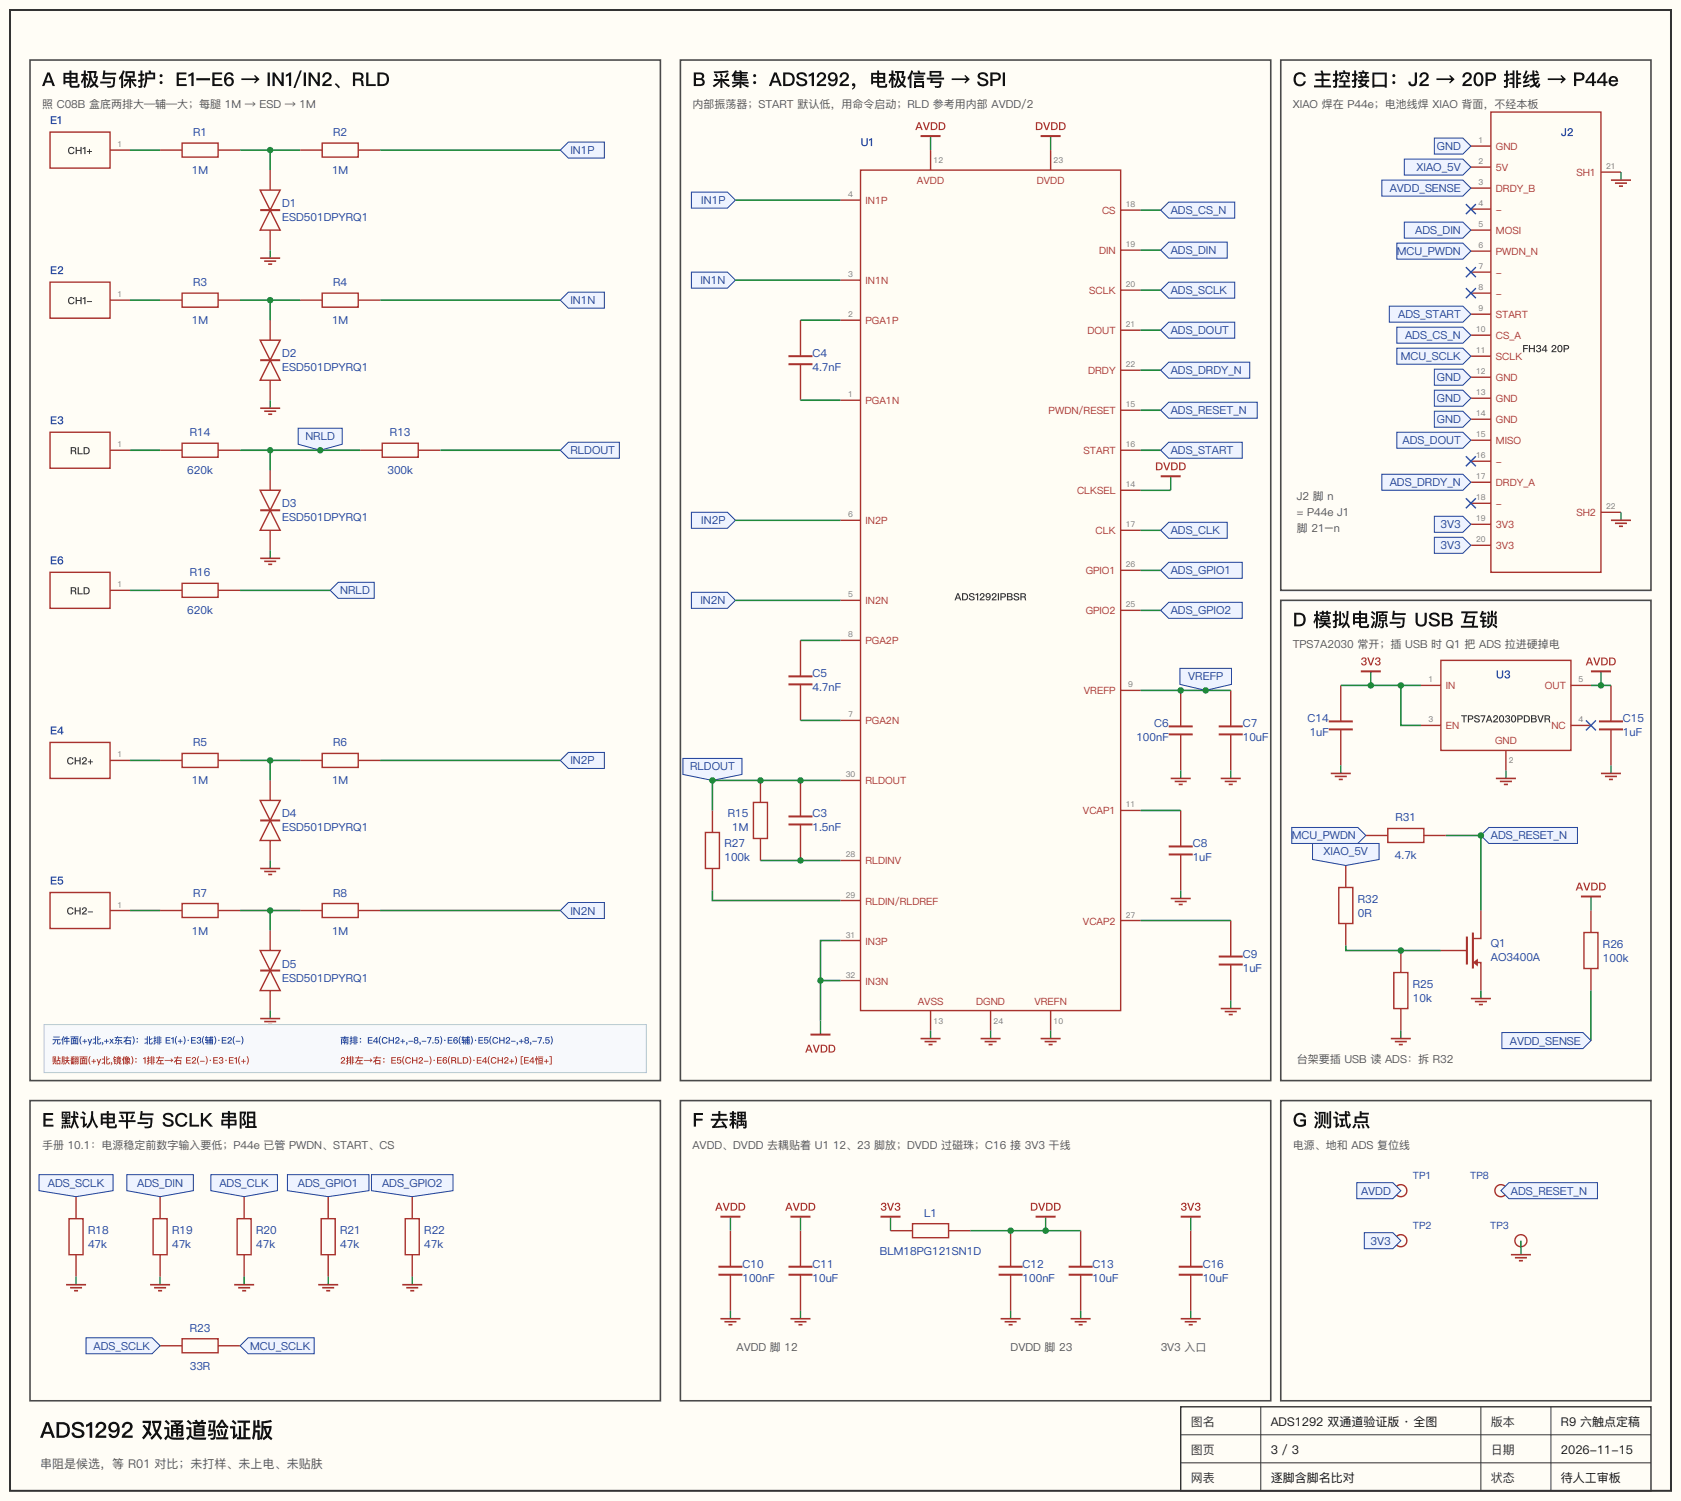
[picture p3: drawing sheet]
<svg xmlns="http://www.w3.org/2000/svg" width="444mm" height="397mm" viewBox="0 0 444 397" stroke-linecap="round" stroke-linejoin="round" font-family="sans-serif">
<path d="M0 0h444.5v396.9h-444.5z" fill="#fffdf6"/>
<path d="M2.6 2.6h439.3v391.6h-439.3z" fill="none" stroke="#333" stroke-width=".53"/>
<path d="M7.9 15.9h166.7v269.8h-166.7z" fill="none" stroke="#4a4a4a" stroke-width=".42"/>
<path d="M13.2 34.9h15.9v9.5h-15.9z" fill="#fffdf4"/>
<path d="M13.2 34.9h15.9v9.5h-15.9zM29.1 39.7h5.3M42.3 39.7h5.9M48.2 37.8h9.5v3.7h-9.5zM57.7 39.7h5.8M79.4 39.7h5.8M85.2 37.8h9.5v3.7h-9.5zM94.7 39.7h5.8M68.8 50.3h5.3l-2.7 5.3zM71.4 55.6l2.7 5.3h-5.3zM71.4 45v5.3M71.4 60.9v5.2" fill="none" stroke="#a8322d" stroke-width=".37"/>
<path d="M34.4 39.7h7.9M63.5 39.7h15.9M71.4 39.7v5.3M100.5 39.7h47.7" fill="none" stroke="#1f8a3a" stroke-width=".42"/>
<path d="M68.8 55.6h5.3" fill="none" stroke="#a8322d" stroke-width=".53"/>
<path d="M71.4 66.1v2.2" fill="none" stroke="#1f8a3a" stroke-width=".37"/>
<path d="M68.8 68.3h5.3M69.8 69.1h3.2M70.9 69.8h1.1" fill="none" stroke="#a8322d" stroke-width=".42"/>
<path d="M148.2 39.7l2.1-2.1h9.5v4.2h-9.5z" fill="#eef3ff"/>
<path d="M148.2 39.7l2.1-2.1h9.5v4.2h-9.5z" fill="none" stroke="#1d3f9a" stroke-width=".26"/>
<path d="M13.2 74.6h15.9v9.5h-15.9z" fill="#fffdf4"/>
<path d="M13.2 74.6h15.9v9.5h-15.9zM29.1 79.4h5.3M42.3 79.4h5.9M48.2 77.5h9.5v3.7h-9.5zM57.7 79.4h5.8M79.4 79.4h5.8M85.2 77.5h9.5v3.7h-9.5zM94.7 79.4h5.8M68.8 90h5.3l-2.7 5.2zM71.4 95.2l2.7 5.3h-5.3zM71.4 84.7v5.3M71.4 100.5v5.3" fill="none" stroke="#a8322d" stroke-width=".37"/>
<path d="M34.4 79.4h7.9M63.5 79.4h15.9M71.4 79.4v5.3M100.5 79.4h47.7" fill="none" stroke="#1f8a3a" stroke-width=".42"/>
<path d="M68.8 95.2h5.3" fill="none" stroke="#a8322d" stroke-width=".53"/>
<path d="M71.4 105.8v2.1" fill="none" stroke="#1f8a3a" stroke-width=".37"/>
<path d="M68.8 107.9h5.3M69.8 108.7h3.2M70.9 109.5h1.1" fill="none" stroke="#a8322d" stroke-width=".42"/>
<path d="M148.2 79.4l2.1-2.1h9.5v4.2h-9.5z" fill="#eef3ff"/>
<path d="M148.2 79.4l2.1-2.1h9.5v4.2h-9.5z" fill="none" stroke="#1d3f9a" stroke-width=".26"/>
<path d="M13.2 114.3h15.9v9.5h-15.9z" fill="#fffdf4"/>
<path d="M13.2 114.3h15.9v9.5h-15.9zM29.1 119.1h5.3M42.3 119.1h5.9M48.2 117.2h9.5v3.7h-9.5zM57.7 119.1h5.8M95.2 119.1h5.9M101.1 117.2h9.5v3.7h-9.5zM110.6 119.1h5.8M68.8 129.6h5.3l-2.7 5.3zM71.4 134.9l2.7 5.3h-5.3zM71.4 124.4v5.2M71.4 140.2v5.3" fill="none" stroke="#a8322d" stroke-width=".37"/>
<path d="M34.4 119.1h7.9M63.5 119.1h31.7M71.4 119.1v5.3" fill="none" stroke="#1f8a3a" stroke-width=".42"/>
<path d="M68.8 134.9h5.3" fill="none" stroke="#a8322d" stroke-width=".53"/>
<path d="M71.4 145.5v2.1" fill="none" stroke="#1f8a3a" stroke-width=".37"/>
<path d="M68.8 147.6h5.3M69.8 148.4h3.2M70.9 149.2h1.1" fill="none" stroke="#a8322d" stroke-width=".42"/>
<path d="M78.8 113.2h11.7v4.3l-5.8 1.6-5.9-1.6z" fill="#eef3ff"/>
<path d="M78.8 113.2h11.7v4.3l-5.8 1.6-5.9-1.6z" fill="none" stroke="#1d3f9a" stroke-width=".26"/>
<path d="M116.4 119.1h31.8" fill="none" stroke="#1f8a3a" stroke-width=".42"/>
<path d="M148.2 119.1l2.1-2.2h13.5v4.3h-13.5z" fill="#eef3ff"/>
<path d="M148.2 119.1l2.1-2.2h13.5v4.3h-13.5z" fill="none" stroke="#1d3f9a" stroke-width=".26"/>
<path d="M13.2 151.3h15.9v9.6h-15.9z" fill="#fffdf4"/>
<path d="M13.2 151.3h15.9v9.6h-15.9zM29.1 156.1h5.3M42.3 156.1h5.9M48.2 154.3h9.5v3.7h-9.5zM57.7 156.1h5.8" fill="none" stroke="#a8322d" stroke-width=".37"/>
<path d="M34.4 156.1h7.9M63.5 156.1h23.8" fill="none" stroke="#1f8a3a" stroke-width=".42"/>
<path d="M87.3 156.1l2.1-2.1h9.6v4.2h-9.6z" fill="#eef3ff"/>
<path d="M87.3 156.1l2.1-2.1h9.6v4.2h-9.6z" fill="none" stroke="#1d3f9a" stroke-width=".26"/>
<path d="M13.2 196.3h15.9v9.5h-15.9z" fill="#fffdf4"/>
<path d="M13.2 196.3h15.9v9.5h-15.9zM48.2 199.2h9.5v3.7h-9.5zM85.2 199.2h9.5v3.7h-9.5zM29.1 201.1h5.3M42.3 201.1h5.9M57.7 201.1h5.8M68.8 211.7h5.3l-2.7 5.3zM71.4 217l2.7 5.2h-5.3zM71.4 206.4v5.3M79.4 201.1h5.8M94.7 201.1h5.8M71.4 222.2v5.3" fill="none" stroke="#a8322d" stroke-width=".37"/>
<path d="M34.4 201.1h7.9M63.5 201.1h15.9M71.4 201.1v5.3M100.5 201.1h47.7" fill="none" stroke="#1f8a3a" stroke-width=".42"/>
<path d="M68.8 217h5.3" fill="none" stroke="#a8322d" stroke-width=".53"/>
<path d="M71.4 227.5v2.2" fill="none" stroke="#1f8a3a" stroke-width=".37"/>
<path d="M68.8 229.7h5.3M69.8 230.5h3.2M70.9 231.2h1.1" fill="none" stroke="#a8322d" stroke-width=".42"/>
<path d="M148.2 201.1l2.1-2.1h9.5v4.2h-9.5z" fill="#eef3ff"/>
<path d="M148.2 201.1l2.1-2.1h9.5v4.2h-9.5z" fill="none" stroke="#1d3f9a" stroke-width=".26"/>
<path d="M13.2 236h15.9v9.5h-15.9z" fill="#fffdf4"/>
<path d="M13.2 236h15.9v9.5h-15.9zM48.2 238.9h9.5v3.7h-9.5zM85.2 238.9h9.5v3.7h-9.5zM29.1 240.8h5.3M42.3 240.8h5.9M57.7 240.8h5.8M68.8 251.4h5.3l-2.7 5.2zM71.4 256.6l2.7 5.3h-5.3zM71.4 246.1v5.3M79.4 240.8h5.8M94.7 240.8h5.8M71.4 261.9v5.3" fill="none" stroke="#a8322d" stroke-width=".37"/>
<path d="M34.4 240.8h7.9M63.5 240.8h15.9M71.4 240.8v5.3M100.5 240.8h47.7" fill="none" stroke="#1f8a3a" stroke-width=".42"/>
<path d="M68.8 256.6h5.3" fill="none" stroke="#a8322d" stroke-width=".53"/>
<path d="M71.4 267.2v2.1" fill="none" stroke="#1f8a3a" stroke-width=".37"/>
<path d="M68.8 269.3h5.3M69.8 270.1h3.2M70.9 270.9h1.1" fill="none" stroke="#a8322d" stroke-width=".42"/>
<path d="M148.2 240.8l2.1-2.1h9.5v4.2h-9.5z" fill="#eef3ff"/>
<path d="M148.2 240.8l2.1-2.1h9.5v4.2h-9.5z" fill="none" stroke="#1d3f9a" stroke-width=".26"/>
<path d="M11.6 270.9h159.3v12.7h-159.3z" fill="#f7f9fc"/>
<path d="M11.6 270.9h159.3v12.7h-159.3z" fill="none" stroke="#b8c4d4" stroke-width=".26"/>
<path d="M179.9 15.9h156.1v269.8h-156.1z" fill="none" stroke="#4a4a4a" stroke-width=".42"/>
<path d="M227.5 45h68.8v222.2h-68.8z" fill="#fffdf4"/>
<g fill="none" stroke="#a8322d" stroke-width=".37">
<path d="M246.1 39.7v5.3M277.8 39.7v5.3M222.2 52.9h5.3M227.5 45h68.8v222.2h-68.8zM296.3 55.6h5.3M222.2 74.1h5.3M296.3 66.1h5.3M296.3 76.7h5.3M222.2 84.7h5.3M296.3 87.3h5.3M296.3 97.9h5.3M222.2 105.8h5.3"/>
<path d="M296.3 108.5h5.3M296.3 119.1h5.3M222.2 137.6h5.3M296.3 129.6h5.3M222.2 158.7h5.3M296.3 140.2h5.3M296.3 150.8h5.3M222.2 169.3h5.3M296.3 161.4h5.3M222.2 190.5h5.3M296.3 182.6h5.3M222.2 206.4h5.3"/>
<path d="M296.3 214.3h5.3M222.2 227.5h5.3M222.2 238.1h5.3M222.2 248.7h5.3M222.2 259.3h5.3M296.3 243.4h5.3M246.1 267.2v5.3M261.9 267.2v5.3M277.8 267.2v5.3"/>
</g>
<path d="M182.8 50.8h9.6l2.1 2.1-2.1 2.1h-9.6z" fill="#eef3ff"/>
<path d="M182.8 50.8h9.6l2.1 2.1-2.1 2.1h-9.6z" fill="none" stroke="#1d3f9a" stroke-width=".26"/>
<path d="M182.8 72h9.6l2.1 2.1-2.1 2.1h-9.6z" fill="#eef3ff"/>
<path d="M182.8 72h9.6l2.1 2.1-2.1 2.1h-9.6z" fill="none" stroke="#1d3f9a" stroke-width=".26"/>
<path d="M194.5 52.9h27.7M194.5 74.1h27.7M211.7 84.7h10.5M211.7 105.8h10.5" fill="none" stroke="#1f8a3a" stroke-width=".42"/>
<path d="M211.7 84.7v9.5M211.7 96.3v9.5" fill="none" stroke="#a8322d" stroke-width=".37"/>
<path d="M208.5 94.2h6.3M208.5 96.3h6.3" fill="none" stroke="#a8322d" stroke-width=".53"/>
<path d="M182.8 135.5h9.6l2.1 2.1-2.1 2.1h-9.6z" fill="#eef3ff"/>
<path d="M182.8 135.5h9.6l2.1 2.1-2.1 2.1h-9.6z" fill="none" stroke="#1d3f9a" stroke-width=".26"/>
<path d="M182.8 156.6h9.6l2.1 2.1-2.1 2.2h-9.6z" fill="#eef3ff"/>
<path d="M182.8 156.6h9.6l2.1 2.1-2.1 2.2h-9.6z" fill="none" stroke="#1d3f9a" stroke-width=".26"/>
<path d="M194.5 137.6h27.7M194.5 158.7h27.7M211.7 169.3h10.5M211.7 190.5h10.5" fill="none" stroke="#1f8a3a" stroke-width=".42"/>
<path d="M211.7 169.3v9.6M211.7 181v9.5M188.4 214.3v5.8M199.2 212.2h3.7v9.5h-3.7zM201.1 206.4v5.8M211.7 206.4v9.5M211.7 218v9.5M186.5 220.1h3.7v9.6h-3.7zM188.4 229.7v5.8M201.1 221.7v5.8" fill="none" stroke="#a8322d" stroke-width=".37"/>
<path d="M208.5 178.9h6.3M208.5 181h6.3M208.5 215.9h6.3M208.5 218h6.3" fill="none" stroke="#a8322d" stroke-width=".53"/>
<path d="M180.6 200.6h15.6v4.2l-7.8 1.6-7.8-1.6z" fill="#eef3ff"/>
<path d="M180.6 200.6h15.6v4.2l-7.8 1.6-7.8-1.6z" fill="none" stroke="#1d3f9a" stroke-width=".26"/>
<path d="M301.6 55.6h5.3M222.2 206.4h-33.8v7.9M188.4 235.5v2.6h33.8M201.1 227.5h21.1M217 259.3h5.2M222.2 248.7h-5.2v21.2" fill="none" stroke="#1f8a3a" stroke-width=".42"/>
<path d="M217 269.9v3.7" fill="none" stroke="#1f8a3a" stroke-width=".37"/>
<path d="M214.3 273.6h5.3" fill="none" stroke="#a8322d" stroke-width=".53"/>
<path d="M309 53.4h17.5v4.3h-17.5l-2.1-2.1z" fill="#eef3ff"/>
<path d="M309 53.4h17.5v4.3h-17.5l-2.1-2.1z" fill="none" stroke="#1d3f9a" stroke-width=".26"/>
<path d="M301.6 66.1h5.3" fill="none" stroke="#1f8a3a" stroke-width=".42"/>
<path d="M309 64h15.5v4.3h-15.5l-2.1-2.2z" fill="#eef3ff"/>
<path d="M309 64h15.5v4.3h-15.5l-2.1-2.2z" fill="none" stroke="#1d3f9a" stroke-width=".26"/>
<path d="M301.6 76.7h5.3" fill="none" stroke="#1f8a3a" stroke-width=".42"/>
<path d="M306.9 76.7l2.1-2.1h17.5v4.2h-17.5z" fill="#eef3ff"/>
<path d="M306.9 76.7l2.1-2.1h17.5v4.2h-17.5z" fill="none" stroke="#1d3f9a" stroke-width=".26"/>
<path d="M301.6 87.3h5.3" fill="none" stroke="#1f8a3a" stroke-width=".42"/>
<path d="M309 85.2h17.5v4.2h-17.5l-2.1-2.1z" fill="#eef3ff"/>
<path d="M309 85.2h17.5v4.2h-17.5l-2.1-2.1z" fill="none" stroke="#1d3f9a" stroke-width=".26"/>
<path d="M301.6 97.9h5.3" fill="none" stroke="#1f8a3a" stroke-width=".42"/>
<path d="M309 95.8h21.5v4.2h-21.5l-2.1-2.1z" fill="#eef3ff"/>
<path d="M309 95.8h21.5v4.2h-21.5l-2.1-2.1z" fill="none" stroke="#1d3f9a" stroke-width=".26"/>
<path d="M301.6 108.5h5.3" fill="none" stroke="#1f8a3a" stroke-width=".42"/>
<path d="M306.9 108.5l2.1-2.1h23.4v4.2h-23.4z" fill="#eef3ff"/>
<path d="M306.9 108.5l2.1-2.1h23.4v4.2h-23.4z" fill="none" stroke="#1d3f9a" stroke-width=".26"/>
<path d="M301.6 119.1h5.3" fill="none" stroke="#1f8a3a" stroke-width=".42"/>
<path d="M309 116.9h19.5v4.3h-19.5l-2.1-2.1z" fill="#eef3ff"/>
<path d="M309 116.9h19.5v4.3h-19.5l-2.1-2.1z" fill="none" stroke="#1d3f9a" stroke-width=".26"/>
<path d="M301.6 140.2h5.3" fill="none" stroke="#1f8a3a" stroke-width=".42"/>
<path d="M306.9 140.2l2.1-2.1h15.5v4.2h-15.5z" fill="#eef3ff"/>
<path d="M306.9 140.2l2.1-2.1h15.5v4.2h-15.5z" fill="none" stroke="#1d3f9a" stroke-width=".26"/>
<path d="M301.6 150.8h5.3" fill="none" stroke="#1f8a3a" stroke-width=".42"/>
<path d="M309 148.7h19.5v4.2h-19.5l-2.1-2.1z" fill="#eef3ff"/>
<path d="M309 148.7h19.5v4.2h-19.5l-2.1-2.1z" fill="none" stroke="#1d3f9a" stroke-width=".26"/>
<path d="M301.6 161.4h5.3" fill="none" stroke="#1f8a3a" stroke-width=".42"/>
<path d="M309 159.3h19.5v4.2h-19.5l-2.1-2.1z" fill="#eef3ff"/>
<path d="M309 159.3h19.5v4.2h-19.5l-2.1-2.1z" fill="none" stroke="#1d3f9a" stroke-width=".26"/>
<path d="M301.6 129.6h8M301.6 182.6h23.8" fill="none" stroke="#1f8a3a" stroke-width=".42"/>
<path d="M309.6 125.9v3.7M312.2 203.7v2.1M325.4 203.7v2.1" fill="none" stroke="#1f8a3a" stroke-width=".37"/>
<path d="M306.9 125.9h5.3M309 192.1h6.4M309 194.2h6.4M322.3 192.1h6.3M322.3 194.2h6.3" fill="none" stroke="#a8322d" stroke-width=".53"/>
<path d="M312.2 182.6v9.5M312.2 194.2v9.5M325.4 182.6v9.5M325.4 194.2v9.5" fill="none" stroke="#a8322d" stroke-width=".37"/>
<path d="M309.6 205.8h5.3M310.6 206.6h3.2M311.7 207.4h1M322.8 205.8h5.3M323.8 206.6h3.2M324.9 207.4h1.1" fill="none" stroke="#a8322d" stroke-width=".42"/>
<path d="M312 176.7h13.6v4.3l-6.8 1.6-6.8-1.6z" fill="#eef3ff"/>
<path d="M312 176.7h13.6v4.3l-6.8 1.6-6.8-1.6z" fill="none" stroke="#1d3f9a" stroke-width=".26"/>
<path d="M312.2 214.3v9.5M312.2 226v9.5M325.4 243.4v9.5M325.4 255.1v9.5" fill="none" stroke="#a8322d" stroke-width=".37"/>
<path d="M243.4 36h5.3M275.2 36h5.3M309 223.8h6.4M309 226h6.4M322.3 252.9h6.3M322.3 255.1h6.3" fill="none" stroke="#a8322d" stroke-width=".53"/>
<path d="M301.6 214.3h10.6M301.6 243.4h23.8" fill="none" stroke="#1f8a3a" stroke-width=".42"/>
<path d="M246.1 36v3.7M277.8 36v3.7M312.2 235.5v2.1M246.1 272.5v2.1M261.9 272.5v2.1M277.8 272.5v2.1M325.4 264.6v2.1" fill="none" stroke="#1f8a3a" stroke-width=".37"/>
<g fill="none" stroke="#a8322d" stroke-width=".42">
<path d="M309.6 237.6h5.3M310.6 238.4h3.2M311.7 239.2h1M243.4 274.6h5.3M244.5 275.4h3.1M245.5 276.2h1.1M259.3 274.6h5.3M260.3 275.4h3.2M261.4 276.2h1.1M275.2 274.6h5.3M276.2 275.4h3.2M277.3 276.2h1"/>
<path d="M322.8 266.7h5.3M323.8 267.5h3.2M324.9 268.3h1.1"/>
</g>
<path d="M338.7 15.9h97.9v140.2h-97.9z" fill="none" stroke="#4a4a4a" stroke-width=".42"/>
<path d="M394.2 29.6h29.1v121.7h-29.1z" fill="#fffdf4"/>
<g fill="none" stroke="#a8322d" stroke-width=".37">
<path d="M388.9 38.6h5.3M394.2 29.6h29.1v121.7h-29.1zM388.9 44.2h5.3M388.9 49.7h5.3M388.9 55.3h5.3M423.3 45.5h5.3M388.9 60.9h5.3M388.9 66.4h5.3M388.9 72h5.3M388.9 77.5h5.3M388.9 83.1h5.3M388.9 88.6h5.3"/>
<path d="M388.9 94.2h5.3M388.9 99.7h5.3M388.9 105.3h5.3M388.9 110.9h5.3M388.9 116.4h5.3M388.9 122h5.3M388.9 127.5h5.3M388.9 133.1h5.3M388.9 138.6h5.3M423.3 135.5h5.3M388.9 144.2h5.3"/>
</g>
<path d="M379.3 36.5h7.5l2.1 2.1-2.1 2.1h-7.5z" fill="#eef3ff"/>
<path d="M379.3 36.5h7.5l2.1 2.1-2.1 2.1h-7.5z" fill="none" stroke="#1d3f9a" stroke-width=".26"/>
<path d="M371.3 42.1h15.5l2.1 2.1-2.1 2.1h-15.5z" fill="#eef3ff"/>
<path d="M371.3 42.1h15.5l2.1 2.1-2.1 2.1h-15.5z" fill="none" stroke="#1d3f9a" stroke-width=".26"/>
<path d="M365.4 47.6h21.4l2.1 2.1-2.1 2.2h-21.4z" fill="#eef3ff"/>
<path d="M365.4 47.6h21.4l2.1 2.1-2.1 2.2h-21.4z" fill="none" stroke="#1d3f9a" stroke-width=".26"/>
<path d="M387.6 54l2.7 2.6M390.3 54l-2.7 2.6" fill="none" stroke="#2050c0" stroke-width=".37"/>
<path d="M371.3 58.7h15.5l2.1 2.2-2.1 2.1h-15.5z" fill="#eef3ff"/>
<path d="M371.3 58.7h15.5l2.1 2.2-2.1 2.1h-15.5z" fill="none" stroke="#1d3f9a" stroke-width=".26"/>
<path d="M369.4 64.3h17.4l2.1 2.1-2.1 2.1h-17.4z" fill="#eef3ff"/>
<path d="M369.4 64.3h17.4l2.1 2.1-2.1 2.1h-17.4z" fill="none" stroke="#1d3f9a" stroke-width=".26"/>
<path d="M387.6 70.6l2.7 2.7M387.6 76.2l2.7 2.6M390.3 70.6l-2.7 2.7M390.3 76.2l-2.7 2.6" fill="none" stroke="#2050c0" stroke-width=".37"/>
<path d="M367.4 81h19.4l2.1 2.1-2.1 2.1h-19.4z" fill="#eef3ff"/>
<path d="M367.4 81h19.4l2.1 2.1-2.1 2.1h-19.4z" fill="none" stroke="#1d3f9a" stroke-width=".26"/>
<path d="M369.4 86.5h17.4l2.1 2.1-2.1 2.2h-17.4z" fill="#eef3ff"/>
<path d="M369.4 86.5h17.4l2.1 2.1-2.1 2.2h-17.4z" fill="none" stroke="#1d3f9a" stroke-width=".26"/>
<path d="M369.4 92.1h17.4l2.1 2.1-2.1 2.1h-17.4z" fill="#eef3ff"/>
<path d="M369.4 92.1h17.4l2.1 2.1-2.1 2.1h-17.4z" fill="none" stroke="#1d3f9a" stroke-width=".26"/>
<path d="M379.3 97.6h7.5l2.1 2.1-2.1 2.2h-7.5z" fill="#eef3ff"/>
<path d="M379.3 97.6h7.5l2.1 2.1-2.1 2.2h-7.5z" fill="none" stroke="#1d3f9a" stroke-width=".26"/>
<path d="M379.3 103.2h7.5l2.1 2.1-2.1 2.1h-7.5z" fill="#eef3ff"/>
<path d="M379.3 103.2h7.5l2.1 2.1-2.1 2.1h-7.5z" fill="none" stroke="#1d3f9a" stroke-width=".26"/>
<path d="M379.3 108.7h7.5l2.1 2.2-2.1 2.1h-7.5z" fill="#eef3ff"/>
<path d="M379.3 108.7h7.5l2.1 2.2-2.1 2.1h-7.5z" fill="none" stroke="#1d3f9a" stroke-width=".26"/>
<path d="M369.4 114.3h17.4l2.1 2.1-2.1 2.1h-17.4z" fill="#eef3ff"/>
<path d="M369.4 114.3h17.4l2.1 2.1-2.1 2.1h-17.4z" fill="none" stroke="#1d3f9a" stroke-width=".26"/>
<path d="M387.6 120.6l2.7 2.7M390.3 120.6l-2.7 2.7" fill="none" stroke="#2050c0" stroke-width=".37"/>
<path d="M365.4 125.4h21.4l2.1 2.1-2.1 2.1h-21.4z" fill="#eef3ff"/>
<path d="M365.4 125.4h21.4l2.1 2.1-2.1 2.1h-21.4z" fill="none" stroke="#1d3f9a" stroke-width=".26"/>
<path d="M387.6 131.8l2.7 2.6M390.3 131.8l-2.7 2.6" fill="none" stroke="#2050c0" stroke-width=".37"/>
<path d="M379.3 136.5h7.5l2.1 2.1-2.1 2.2h-7.5z" fill="#eef3ff"/>
<path d="M379.3 136.5h7.5l2.1 2.1-2.1 2.2h-7.5z" fill="none" stroke="#1d3f9a" stroke-width=".26"/>
<path d="M379.3 142.1h7.5l2.1 2.1-2.1 2.1h-7.5z" fill="#eef3ff"/>
<path d="M379.3 142.1h7.5l2.1 2.1-2.1 2.1h-7.5z" fill="none" stroke="#1d3f9a" stroke-width=".26"/>
<path d="M428.6 45.5v2.1M428.6 135.5v2.1" fill="none" stroke="#1f8a3a" stroke-width=".37"/>
<path d="M426 47.6h5.3M427 48.4h3.2M428.1 49.2h1.1M426 137.6h5.3M427 138.4h3.2M428.1 139.2h1.1" fill="none" stroke="#a8322d" stroke-width=".42"/>
<path d="M338.7 158.7h97.9v127h-97.9z" fill="none" stroke="#4a4a4a" stroke-width=".42"/>
<path d="M381 174.6h34.4v23.8h-34.4z" fill="#fffdf4"/>
<g fill="none" stroke="#a8322d" stroke-width=".37">
<path d="M381 174.6h34.4v23.8h-34.4zM354.5 181.2v9.6M354.5 192.9v9.5M375.7 181.2h5.3M375.7 191.8h5.3M398.2 198.4v5.3M415.4 181.2h5.3M415.4 191.8h5.3M426 181.2v9.6M426 192.9v9.5M367 219.1h9.5v3.7h-9.5zM361.2 220.9h5.8"/>
<path d="M376.5 220.9h5.8"/>
</g>
<path d="M359.8 177.5h5.3M420.7 177.5h5.3M351.4 190.8h6.3M351.4 192.9h6.3M422.8 190.8h6.4M422.8 192.9h6.4" fill="none" stroke="#a8322d" stroke-width=".53"/>
<path d="M354.5 181.2h21.2M370.4 181.2v10.6h5.3M420.7 181.2h5.3" fill="none" stroke="#1f8a3a" stroke-width=".42"/>
<path d="M362.5 177.5v3.7M423.3 177.5v3.7M354.5 202.4v2.1M398.2 203.7v2.1M426 202.4v2.1" fill="none" stroke="#1f8a3a" stroke-width=".37"/>
<path d="M351.9 204.5h5.3M353 205.3h3.1M354 206.1h1.1M395.6 205.8h5.2M396.6 206.6h3.2M397.7 207.4h1M423.3 204.5h5.3M424.4 205.3h3.2M425.4 206.1h1.1" fill="none" stroke="#a8322d" stroke-width=".42"/>
<path d="M419.4 190.5l2.6 2.6M422 190.5l-2.6 2.6" fill="none" stroke="#2050c0" stroke-width=".37"/>
<path d="M341.6 218.8h17.4l2.2 2.1-2.2 2.1h-17.4z" fill="#eef3ff"/>
<path d="M341.6 218.8h17.4l2.2 2.1-2.2 2.1h-17.4z" fill="none" stroke="#1d3f9a" stroke-width=".26"/>
<path d="M381 251.4h6.9M389.5 254.5h2.1v7.4M391.6 240.8v7.4h-2.1" fill="none" stroke="#a8322d" stroke-width=".37"/>
<path d="M387.9 247.6v7.5M389.5 246.6v9.5" fill="none" stroke="#a8322d" stroke-width=".53"/>
<path d="M389.5 254.5l1.3-1v2.1z" fill="#a8322d"/>
<path d="M382.3 220.9h9.3v19.9" fill="none" stroke="#1f8a3a" stroke-width=".42"/>
<path d="M391.6 220.9l2.1-2.1h23.4v4.2h-23.4z" fill="#eef3ff"/>
<path d="M391.6 220.9l2.1-2.1h23.4v4.2h-23.4z" fill="none" stroke="#1d3f9a" stroke-width=".26"/>
<path d="M370.4 272.5v2.1M391.6 261.9v2.2" fill="none" stroke="#1f8a3a" stroke-width=".37"/>
<path d="M367.8 274.6h5.3M368.8 275.4h3.2M369.9 276.2h1M388.9 264.1h5.3M390 264.8h3.2M391.1 265.6h1" fill="none" stroke="#a8322d" stroke-width=".42"/>
<path d="M354 234.7h3.7v9.5h-3.7zM355.9 228.9v5.8M355.9 244.2v5.8M368.6 257.2h3.7v9.5h-3.7zM370.4 251.4v5.8M370.4 266.7v5.8" fill="none" stroke="#a8322d" stroke-width=".37"/>
<path d="M347.1 223h17.6v4.3l-8.8 1.6-8.8-1.6z" fill="#eef3ff"/>
<path d="M347.1 223h17.6v4.3l-8.8 1.6-8.8-1.6z" fill="none" stroke="#1d3f9a" stroke-width=".26"/>
<path d="M355.9 250v1.4h25.1M420.7 261.9v13.3" fill="none" stroke="#1f8a3a" stroke-width=".42"/>
<path d="M418.8 246.6h3.7v9.5h-3.7zM420.7 240.8v5.8M420.7 256.1v5.8" fill="none" stroke="#a8322d" stroke-width=".37"/>
<path d="M420.7 237.1v3.7" fill="none" stroke="#1f8a3a" stroke-width=".37"/>
<path d="M418 237.1h5.3" fill="none" stroke="#a8322d" stroke-width=".53"/>
<path d="M397.1 273h21.5l2.1 2.2-2.1 2.1h-21.5z" fill="#eef3ff"/>
<path d="M397.1 273h21.5l2.1 2.2-2.1 2.1h-21.5z" fill="none" stroke="#1d3f9a" stroke-width=".26"/>
<path d="M7.9 291h166.7v79.4h-166.7z" fill="none" stroke="#4a4a4a" stroke-width=".42"/>
<path d="M20.1 316.4v5.9M18.3 322.3h3.7v9.5h-3.7zM20.1 331.8v5.8" fill="none" stroke="#a8322d" stroke-width=".37"/>
<path d="M10.3 310.6h19.6v4.3l-9.8 1.5-9.8-1.5z" fill="#eef3ff"/>
<path d="M10.3 310.6h19.6v4.3l-9.8 1.5-9.8-1.5z" fill="none" stroke="#1d3f9a" stroke-width=".26"/>
<path d="M20.1 337.6v2.1" fill="none" stroke="#1f8a3a" stroke-width=".37"/>
<path d="M17.5 339.7h5.3M18.5 340.5h3.2M19.6 341.3h1" fill="none" stroke="#a8322d" stroke-width=".42"/>
<path d="M42.3 316.4v5.9M40.5 322.3h3.7v9.5h-3.7zM42.3 331.8v5.8" fill="none" stroke="#a8322d" stroke-width=".37"/>
<path d="M33.5 310.6h17.6v4.3l-8.8 1.5-8.8-1.5z" fill="#eef3ff"/>
<path d="M33.5 310.6h17.6v4.3l-8.8 1.5-8.8-1.5z" fill="none" stroke="#1d3f9a" stroke-width=".26"/>
<path d="M42.3 337.6v2.1" fill="none" stroke="#1f8a3a" stroke-width=".37"/>
<path d="M39.7 339.7h5.3M40.7 340.5h3.2M41.8 341.3h1.1" fill="none" stroke="#a8322d" stroke-width=".42"/>
<path d="M64.6 316.4v5.9M62.7 322.3h3.7v9.5h-3.7zM64.6 331.8v5.8" fill="none" stroke="#a8322d" stroke-width=".37"/>
<path d="M55.8 310.6h17.6v4.3l-8.8 1.5-8.8-1.5z" fill="#eef3ff"/>
<path d="M55.8 310.6h17.6v4.3l-8.8 1.5-8.8-1.5z" fill="none" stroke="#1d3f9a" stroke-width=".26"/>
<path d="M64.6 337.6v2.1" fill="none" stroke="#1f8a3a" stroke-width=".37"/>
<path d="M61.9 339.7h5.3M63 340.5h3.1M64 341.3h1.1" fill="none" stroke="#a8322d" stroke-width=".42"/>
<path d="M86.8 316.4v5.9M84.9 322.3h3.7v9.5h-3.7zM86.8 331.8v5.8" fill="none" stroke="#a8322d" stroke-width=".37"/>
<path d="M76 310.6h21.6v4.3l-10.8 1.5-10.8-1.5z" fill="#eef3ff"/>
<path d="M76 310.6h21.6v4.3l-10.8 1.5-10.8-1.5z" fill="none" stroke="#1d3f9a" stroke-width=".26"/>
<path d="M86.8 337.6v2.1" fill="none" stroke="#1f8a3a" stroke-width=".37"/>
<path d="M84.1 339.7h5.3M85.2 340.5h3.2M86.3 341.3h1" fill="none" stroke="#a8322d" stroke-width=".42"/>
<path d="M109 316.4v5.9M107.2 322.3h3.7v9.5h-3.7zM109 331.8v5.8" fill="none" stroke="#a8322d" stroke-width=".37"/>
<path d="M98.2 310.6h21.6v4.3l-10.8 1.5-10.8-1.5z" fill="#eef3ff"/>
<path d="M98.2 310.6h21.6v4.3l-10.8 1.5-10.8-1.5z" fill="none" stroke="#1d3f9a" stroke-width=".26"/>
<path d="M109 337.6v2.1" fill="none" stroke="#1f8a3a" stroke-width=".37"/>
<path d="M106.4 339.7h5.3M107.4 340.5h3.2M108.5 341.3h1" fill="none" stroke="#a8322d" stroke-width=".42"/>
<path d="M42.3 355.9h5.9M48.2 354h9.5v3.7h-9.5zM57.7 355.9h5.8" fill="none" stroke="#a8322d" stroke-width=".37"/>
<path d="M22.8 353.7h17.4l2.1 2.2-2.1 2.1h-17.4z" fill="#eef3ff"/>
<path d="M22.8 353.7h17.4l2.1 2.2-2.1 2.1h-17.4z" fill="none" stroke="#1d3f9a" stroke-width=".26"/>
<path d="M63.5 355.9l2.1-2.2h17.5v4.3h-17.5z" fill="#eef3ff"/>
<path d="M63.5 355.9l2.1-2.2h17.5v4.3h-17.5z" fill="none" stroke="#1d3f9a" stroke-width=".26"/>
<path d="M179.9 291h156.1v79.4h-156.1zM338.7 291h97.9v79.4h-97.9z" fill="none" stroke="#4a4a4a" stroke-width=".42"/>
<g fill="none" stroke="#a8322d" stroke-width=".37">
<path d="M193.1 325.4v9.6M193.1 337.1v9.5M211.7 325.4v9.6M211.7 337.1v9.5M235.5 325.4h5.8M241.3 323.6h9.5v3.7h-9.5zM250.8 325.4h5.8M267.2 325.4v9.6M267.2 337.1v9.5M285.7 325.4v9.6M285.7 337.1v9.5M314.9 325.4v9.6"/>
<path d="M314.9 337.1v9.5"/>
<circle cx="370.4" cy="314.9" r="1.59"/>
</g>
<g fill="none" stroke="#a8322d" stroke-width=".53">
<path d="M190 335h6.3M190 337.1h6.3M190.5 321.7h5.3M208.5 335h6.3M208.5 337.1h6.3M209 321.7h5.3M232.8 321.7h5.3M264.1 335h6.3M264.1 337.1h6.3M273.8 321.7h5.3M282.6 335h6.3M282.6 337.1h6.3"/>
<path d="M311.7 335h6.3M311.7 337.1h6.3M312.2 321.7h5.3"/>
</g>
<path d="M193.1 321.7v3.7M211.7 321.7v3.7M235.5 321.7v3.7M276.5 321.7v3.7M314.9 321.7v3.7M193.1 346.6v2.1M211.7 346.6v2.1M267.2 346.6v2.1M285.7 346.6v2.1M314.9 346.6v2.1" fill="none" stroke="#1f8a3a" stroke-width=".37"/>
<g fill="none" stroke="#a8322d" stroke-width=".42">
<path d="M190.5 348.7h5.3M191.6 349.5h3.1M192.6 350.3h1.1M209 348.7h5.3M210.1 349.5h3.2M211.1 350.3h1.1M264.6 348.7h5.3M265.6 349.5h3.2M266.7 350.3h1.1M283.1 348.7h5.3M284.2 349.5h3.1M285.2 350.3h1.1"/>
<path d="M312.2 348.7h5.3M313.3 349.5h3.1M314.3 350.3h1.1"/>
</g>
<path d="M256.6 325.4h29.1" fill="none" stroke="#1f8a3a" stroke-width=".42"/>
<path d="M358.8 312.7h9.5l2.1 2.2-2.1 2.1h-9.5z" fill="#eef3ff"/>
<path d="M358.8 312.7h9.5l2.1 2.2-2.1 2.1h-9.5z" fill="none" stroke="#1d3f9a" stroke-width=".26"/>
<circle cx="370.4" cy="328.1" r="1.59" fill="none" stroke="#a8322d" stroke-width=".37"/>
<path d="M360.8 326h7.5l2.1 2.1-2.1 2.1h-7.5z" fill="#eef3ff"/>
<path d="M360.8 326h7.5l2.1 2.1-2.1 2.1h-7.5z" fill="none" stroke="#1d3f9a" stroke-width=".26"/>
<circle cx="396.9" cy="314.9" r="1.59" fill="none" stroke="#a8322d" stroke-width=".37"/>
<path d="M396.9 314.9l2.1-2.2h23.4v4.3h-23.4z" fill="#eef3ff"/>
<path d="M396.9 314.9l2.1-2.2h23.4v4.3h-23.4z" fill="none" stroke="#1d3f9a" stroke-width=".26"/>
<circle cx="402.2" cy="328.1" r="1.59" fill="none" stroke="#a8322d" stroke-width=".37"/>
<path d="M402.2 329.7v2.1" fill="none" stroke="#1f8a3a" stroke-width=".37"/>
<path d="M399.5 331.8h5.3M400.6 332.6h3.2M401.6 333.4h1.1" fill="none" stroke="#a8322d" stroke-width=".42"/>
<path d="M402.2 328.1v1.6" fill="none" stroke="#1f8a3a" stroke-width=".42"/>
<path d="M312.2 372h124.4v22.2h-124.4z" fill="none" stroke="#333" stroke-width=".37"/>
<path d="M312.2 379.4h124.4M333.4 372v22.2M391.6 372v22.2M410.1 372v22.2M312.2 386.8h124.4" fill="none" stroke="#333" stroke-width=".26"/>
<g fill="#1f8a3a">
<circle cx="312.2" cy="182.6" r=".85"/>
<circle cx="201.1" cy="206.4" r=".85"/>
<circle cx="391.6" cy="220.9" r=".85"/>
<circle cx="71.4" cy="201.1" r=".85"/>
<circle cx="370.4" cy="181.2" r=".85"/>
<circle cx="370.4" cy="251.4" r=".85"/>
<circle cx="362.5" cy="181.2" r=".85"/>
<circle cx="84.7" cy="119.1" r=".85"/>
<circle cx="318.8" cy="182.6" r=".85"/>
<circle cx="211.7" cy="206.4" r=".85"/>
<circle cx="71.4" cy="79.4" r=".85"/>
<circle cx="71.4" cy="119.1" r=".85"/>
<circle cx="276.5" cy="325.4" r=".85"/>
<circle cx="188.4" cy="206.4" r=".85"/>
<circle cx="71.4" cy="39.7" r=".85"/>
<circle cx="217" cy="259.3" r=".85"/>
<circle cx="423.3" cy="181.2" r=".85"/>
<circle cx="211.7" cy="227.5" r=".85"/>
<circle cx="267.2" cy="325.4" r=".85"/>
<circle cx="71.4" cy="240.8" r=".85"/>
</g>
<text font-size="5.8" fill="#111" x="10.6" y="380.2">ADS1292 双通道验证版</text>
<g font-size="5" fill="#111">
<text x="11.1" y="22.8">A 电极与保护：E1–E6 → IN1/IN2、RLD</text>
<text x="183.1" y="22.8">B 采集：ADS1292，电极信号 → SPI</text>
<text x="341.8" y="22.8">C 主控接口 ：J2 → 20P 排线 → P44e</text>
<text x="341.8" y="165.6">D 模拟电源与 USB 互锁</text>
<text x="11.1" y="297.9">E 默认电平与 SCLK 串阻</text>
<text x="183.1" y="297.9">F 去耦</text>
<text x="341.8" y="297.9">G 测试点</text>
</g>
<g font-size="3.2" fill="#333">
<text x="314.9" y="377">图名</text>
<text x="394.2" y="377">版本</text>
<text x="314.9" y="384.4">图页</text>
<text x="394.2" y="384.4">日 期</text>
<text x="314.9" y="391.8">网 表</text>
<text x="394.2" y="391.8">状态</text>
</g>
<g font-size="3.2" fill="#111">
<text x="336" y="377">ADS1292 双通道验证版 · 全图</text>
<text x="412.7" y="377">R9 六触点定稿</text>
<text x="336" y="384.4">3 / 3</text>
<text x="412.7" y="384.4">2026-11-15</text>
<text x="336" y="391.8">逐脚含脚名比对</text>
<text x="412.7" y="391.8">待人工审板</text>
</g>
<text font-size="3.2" fill="#555" x="10.6" y="388.1">串阻是候选，等 R01 对比；未打样、未上电、未贴肤</text>
<g font-size="2.9" fill="#555">
<text x="11.1" y="28.6">照 C08B 盒底两排大—辅—大；每腿 1M → ESD → 1M</text>
<text x="183.1" y="28.6">内部振荡器；START 默认低，用命令启动；RLD 参考用内部 AVDD/2</text>
<text x="341.8" y="28.6">XIAO 焊在 P44e；电池线焊 XIAO 背面，不经本板</text>
<text x="342.9" y="132.3">J2 脚 n</text>
<text x="342.9" y="136.5">= P44e J1</text>
<text x="342.9" y="140.8">脚 21−n</text>
<text x="341.8" y="171.4">TPS7A2030 常开；插 USB 时 Q1 把 ADS 拉进硬掉电</text>
<text x="342.9" y="281">台架要插 USB 读 ADS：拆 R32</text>
<text x="11.1" y="303.7">手册 10.1：电源稳定前数字输入要低；P44e 已管 PWDN、START、CS</text>
<text x="183.1" y="303.7">AVDD、DVDD 去耦贴着 U1</text>
<text x="220.3" y="303.7">12、23 脚放；DVDD 过磁珠；C16 接 3V3 干线</text>
<text x="341.8" y="303.7">电源、地和 ADS 复位线</text>
<text x="194.7" y="357.2">AVDD 脚 12</text>
<text x="267.2" y="357.2">DVDD 脚 23</text>
<text x="306.9" y="357.2">3V3 入口</text>
</g>
<g font-size="2.9" fill="#1d3f9a">
<text x="13.2" y="32.8">E1</text>
<text x="51.1" y="36">R1</text>
<text x="88.1" y="36">R2</text>
<text x="412.7" y="36">J2</text>
<text x="150.8" y="40.7">IN1P</text>
<text x="227.5" y="38.6">U1</text>
<text x="380" y="39.7">GND</text>
<text x="50.8" y="46">1M</text>
<text x="87.8" y="46">1M</text>
<text x="374.5" y="45.2">XIAO_5V</text>
<text x="185.4" y="54">IN1P</text>
<text x="367.5" y="50.8">AVDD_SENSE</text>
<text x="74.6" y="54.8">D1</text>
<text x="74.6" y="58.5">ESD501DPYRQ1</text>
<text x="309.6" y="56.6">ADS_CS_N</text>
<text x="374.2" y="61.9">ADS_DIN</text>
<text x="309.6" y="67.2">ADS_DIN</text>
<text x="369.4" y="67.5">MCU_PWDN</text>
<text x="13.2" y="72.5">E2</text>
<text x="51.1" y="75.7">R3</text>
<text x="88.1" y="75.7">R4</text>
<text x="185.2" y="75.1">IN1N</text>
<text x="309.6" y="77.8">ADS_SCLK</text>
<text x="150.8" y="80.4">IN1N</text>
<text x="50.8" y="85.7">1M</text>
<text x="87.8" y="85.7">1M</text>
<text x="309.6" y="88.4">ADS_DOUT</text>
<text x="369.7" y="84.1">ADS_START</text>
<text x="371.5" y="89.7">ADS_CS_N</text>
<text x="74.6" y="94.5">D2</text>
<text x="214.8" y="94.5">C4</text>
<text x="370.4" y="95.2">MCU_SCLK</text>
<text x="74.6" y="98.2">ESD501DPYRQ1</text>
<text x="214.8" y="98.2">4.7nF</text>
<text x="309.6" y="99">ADS_DRDY_N</text>
<text x="380" y="100.8">GND</text>
<text x="380" y="106.4">GND</text>
<text x="13.2" y="112.2">E3</text>
<text x="309.6" y="109.5">ADS_RESET_N</text>
<text x="380" y="111.9">GND</text>
<text x="50.2" y="115.4">R14</text>
<text x="80.8" y="116.4">NRLD</text>
<text x="103.1" y="115.4">R13</text>
<text x="370.9" y="117.5">ADS_DOUT</text>
<text x="49.5" y="125.4">620k</text>
<text x="102.4" y="125.4">300k</text>
<text x="150.8" y="120.1">RLDOUT</text>
<text x="309.6" y="120.1">ADS_START</text>
<text x="367.5" y="128.6">ADS_DRDY_N</text>
<text x="74.6" y="134.1">D3</text>
<text x="74.6" y="137.8">ESD501DPYRQ1</text>
<text x="185.4" y="138.6">IN2P</text>
<text x="309.6" y="141.3">ADS_CLK</text>
<text x="380.9" y="139.7">3V3</text>
<text x="13.2" y="149.2">E6</text>
<text x="380.9" y="145.3">3V3</text>
<text x="50.2" y="152.4">R16</text>
<text x="309.6" y="151.9">ADS_GPIO1</text>
<text x="90" y="157.2">NRLD</text>
<text x="185.2" y="159.8">IN2N</text>
<text x="49.5" y="162.5">620k</text>
<text x="309.6" y="162.5">ADS_GPIO2</text>
<text x="214.8" y="179.1">C5</text>
<text x="314.2" y="179.9">VREFP</text>
<text x="395.6" y="179.4">U3</text>
<text x="214.8" y="182.8">4.7nF</text>
<text x="345.8" y="191">C14</text>
<text x="429.2" y="191">C15</text>
<text x="13.2" y="194.2">E4</text>
<text x="51.1" y="197.4">R5</text>
<text x="88.1" y="197.4">R6</text>
<text x="300.5" y="196.1">100nF</text>
<text x="305.2" y="192.4">C6</text>
<text x="328.6" y="192.4">C7</text>
<text x="328.6" y="196.1">10uF</text>
<text x="346.3" y="194.7">1uF</text>
<text x="429.2" y="194.7">1uF</text>
<text x="150.8" y="202.1">IN2P</text>
<text x="182.5" y="203.7">RLDOUT</text>
<text x="50.8" y="207.4">1M</text>
<text x="87.8" y="207.4">1M</text>
<text x="74.6" y="216.2">D4</text>
<text x="74.6" y="219.9">ESD501DPYRQ1</text>
<text x="192.4" y="216.2">R15</text>
<text x="193.6" y="219.9">1M</text>
<text x="214.8" y="216.2">C3</text>
<text x="214.8" y="219.9">1.5nF</text>
<text x="341.6" y="222">MCU_PWDN</text>
<text x="369" y="217.2">R31</text>
<text x="394.2" y="222">ADS_RESET_N</text>
<text x="191.6" y="224.1">R27</text>
<text x="191.6" y="227.8">100k</text>
<text x="315.4" y="224.1">C8</text>
<text x="315.4" y="227.8">1uF</text>
<text x="350" y="226.2">XIAO_5V</text>
<text x="368.8" y="227.3">4.7k</text>
<text x="13.2" y="233.9">E5</text>
<text x="51.1" y="237.1">R7</text>
<text x="88.1" y="237.1">R8</text>
<text x="359" y="238.7">R32</text>
<text x="150.8" y="241.8">IN2N</text>
<text x="359" y="242.4">0R</text>
<text x="50.8" y="247.1">1M</text>
<text x="87.8" y="247.1">1M</text>
<text x="394.2" y="250.3">Q1</text>
<text x="423.9" y="250.6">R26</text>
<text x="74.6" y="255.9">D5</text>
<text x="328.6" y="253.2">C9</text>
<text x="328.6" y="256.9">1uF</text>
<text x="394.2" y="254">AO3400A</text>
<text x="423.9" y="254.3">100k</text>
<text x="74.6" y="259.6">ESD501DPYRQ1</text>
<text x="373.6" y="261.1">R25</text>
<text x="373.6" y="264.8">10k</text>
<text x="399.2" y="276.2">AVDD_SENSE</text>
<text x="12.6" y="313.8">ADS_SCLK</text>
<text x="36.3" y="313.8">ADS_DIN</text>
<text x="58" y="313.8">ADS_CLK</text>
<text x="78.8" y="313.8">ADS_GPIO1</text>
<text x="101" y="313.8">ADS_GPIO2</text>
<text x="359.9" y="315.9">AVDD</text>
<text x="399.5" y="315.9">ADS_RESET_N</text>
<text x="244.3" y="321.7">L1</text>
<text x="23.3" y="326.2">R18</text>
<text x="23.3" y="329.9">47k</text>
<text x="45.5" y="326.2">R19</text>
<text x="45.5" y="329.9">47k</text>
<text x="67.7" y="326.2">R20</text>
<text x="67.7" y="329.9">47k</text>
<text x="90" y="326.2">R21</text>
<text x="90" y="329.9">47k</text>
<text x="112.2" y="326.2">R22</text>
<text x="112.2" y="329.9">47k</text>
<text x="362.4" y="329.1">3V3</text>
<text x="196.3" y="335.2">C10</text>
<text x="214.8" y="335.2">C11</text>
<text x="232.7" y="331.8">BLM18PG121SN1D</text>
<text x="270.4" y="335.2">C12</text>
<text x="288.9" y="335.2">C13</text>
<text x="318" y="335.2">C16</text>
<text x="196.3" y="338.9">100nF</text>
<text x="214.8" y="338.9">10uF</text>
<text x="270.4" y="338.9">100nF</text>
<text x="288.9" y="338.9">10uF</text>
<text x="318" y="338.9">10uF</text>
<text x="50.2" y="352.2">R23</text>
<text x="24.7" y="356.9">ADS_SCLK</text>
<text x="66.1" y="356.9">MCU_SCLK</text>
<text x="50.2" y="362.2">33R</text>
</g>
<g font-size="2.9" fill="#a8322d">
<text x="242" y="34.4">AVDD</text>
<text x="273.7" y="34.4">DVDD</text>
<text x="305.5" y="124.4">DVDD</text>
<text x="359.8" y="175.9">3V3</text>
<text x="419.3" y="175.9">AVDD</text>
<text x="416.6" y="235.5">AVDD</text>
<text x="212.9" y="278.3">AVDD</text>
<text x="189.1" y="320.1">AVDD</text>
<text x="207.6" y="320.1">AVDD</text>
<text x="232.8" y="320.1">3V3</text>
<text x="272.4" y="320.1">DVDD</text>
<text x="312.1" y="320.1">3V3</text>
</g>
<g font-size="2.6" fill="#333">
<text x="17.9" y="40.7">CH1+</text>
<text x="17.9" y="80.4">CH1-</text>
<text x="402.6" y="93.1">FH34 20P</text>
<text x="18.5" y="120.1">RLD</text>
<text x="18.5" y="157.2">RLD</text>
<text x="252.4" y="158.7">ADS1292IPBSR</text>
<text x="386.3" y="191">TPS7A2030PDBVR</text>
<text x="17.6" y="202.1">CH2+</text>
<text x="17.6" y="241.8">CH2-</text>
</g>
<g font-size="2.6" fill="#a8322d">
<text x="395.6" y="39.7">GND</text>
<text x="395.6" y="45.2">5V</text>
<text x="416.8" y="46.6">SH1</text>
<text x="228.9" y="54">IN1P</text>
<text x="242.5" y="48.7">AVDD</text>
<text x="274.2" y="48.7">DVDD</text>
<text x="395.6" y="50.8">DRDY_B</text>
<text x="291.4" y="56.6">CS</text>
<text x="395.6" y="56.4">-</text>
<text x="395.6" y="61.9">MOSI</text>
<text x="290.6" y="67.2">DIN</text>
<text x="395.6" y="67.5">PWDN_N</text>
<text x="228.9" y="75.1">IN1N</text>
<text x="288" y="77.8">SCLK</text>
<text x="395.6" y="73">-</text>
<text x="395.6" y="78.6">-</text>
<text x="228.9" y="85.7">PGA1P</text>
<text x="287.6" y="88.4">DOUT</text>
<text x="395.6" y="84.1">START</text>
<text x="395.6" y="89.7">CS_A</text>
<text x="395.6" y="95.2">SCLK</text>
<text x="287.7" y="99">DRDY</text>
<text x="395.6" y="100.8">GND</text>
<text x="228.9" y="106.9">PGA1N</text>
<text x="395.6" y="106.4">GND</text>
<text x="277.3" y="109.5">PWDN/RESET</text>
<text x="395.6" y="111.9">GND</text>
<text x="395.6" y="117.5">MISO</text>
<text x="286.5" y="120.1">START</text>
<text x="395.6" y="123">-</text>
<text x="284.8" y="130.7">CLKSEL</text>
<text x="395.6" y="128.6">DRDY_A</text>
<text x="395.6" y="134.1">-</text>
<text x="416.8" y="136.5">SH2</text>
<text x="228.9" y="138.6">IN2P</text>
<text x="289.7" y="141.3">CLK</text>
<text x="395.6" y="139.7">3V3</text>
<text x="395.6" y="145.3">3V3</text>
<text x="287.1" y="151.9">GPIO1</text>
<text x="228.9" y="159.8">IN2N</text>
<text x="287.1" y="162.5">GPIO2</text>
<text x="228.9" y="170.4">PGA2P</text>
<text x="286.6" y="183.6">VREFP</text>
<text x="382.3" y="182.3">IN</text>
<text x="408.5" y="182.3">OUT</text>
<text x="228.9" y="191.6">PGA2N</text>
<text x="382.3" y="192.9">EN</text>
<text x="395.3" y="196.8">GND</text>
<text x="410.2" y="192.9">NC</text>
<text x="228.9" y="207.4">RLDOUT</text>
<text x="286.4" y="215.4">VCAP1</text>
<text x="228.9" y="228.6">RLDINV</text>
<text x="228.9" y="239.2">RLDIN/RLDREF</text>
<text x="286.4" y="244.5">VCAP2</text>
<text x="228.9" y="249.8">IN3P</text>
<text x="228.9" y="260.3">IN3N</text>
<text x="242.7" y="265.6">AVSS</text>
<text x="258.1" y="265.6">DGND</text>
<text x="273.5" y="265.6">VREFN</text>
</g>
<g font-size="2.6" fill="#1d3f9a">
<text x="373.6" y="311.7">TP1</text>
<text x="388.8" y="311.7">TP8</text>
<text x="373.6" y="324.9">TP2</text>
<text x="394.1" y="324.9">TP3</text>
</g>
<g font-size="2.4" fill="#1d3f9a">
<text x="13.8" y="276">元件面(+y北,+x东右)：北排 E1(+)·E3(辅)·E2(-)</text>
<text x="90" y="276">南排：E4(CH2+,-8,-7.5)·E6(辅)·E5(CH2-,+8,-7.5)</text>
</g>
<g font-size="2.4" fill="#a8322d">
<text x="13.8" y="281.3">贴肤翻面(+y北,镜像)：1排左→右 E2(-)·E3·E1(+)</text>
<text x="90" y="281.3">2排左→右：E5(CH2-)·E6(RLD)·E4(CH2+) [E4恒+]</text>
</g>
<g font-size="2.1" fill="#777">
<text x="31.1" y="38.9">1</text>
<text x="390.9" y="37.8">1</text>
<text x="246.9" y="43.1">12</text>
<text x="278.6" y="43.1">23</text>
<text x="390.9" y="43.4">2</text>
<text x="424.7" y="44.7">21</text>
<text x="224.3" y="52.1">4</text>
<text x="390.9" y="48.9">3</text>
<text x="297.7" y="54.8">18</text>
<text x="390.9" y="54.5">4</text>
<text x="297.7" y="65.4">19</text>
<text x="390.9" y="60.1">5</text>
<text x="390.9" y="65.6">6</text>
<text x="390.9" y="71.2">7</text>
<text x="224.3" y="73.3">3</text>
<text x="297.7" y="75.9">20</text>
<text x="390.9" y="76.7">8</text>
<text x="31.1" y="78.6">1</text>
<text x="224.3" y="83.9">2</text>
<text x="390.9" y="82.3">9</text>
<text x="297.7" y="86.5">21</text>
<text x="390.3" y="87.8">10</text>
<text x="390.3" y="93.4">11</text>
<text x="297.7" y="97.1">22</text>
<text x="390.3" y="99">12</text>
<text x="224.3" y="105">1</text>
<text x="297.7" y="107.7">15</text>
<text x="390.3" y="104.5">13</text>
<text x="390.3" y="110.1">14</text>
<text x="31.1" y="118.3">1</text>
<text x="297.7" y="118.3">16</text>
<text x="390.3" y="115.6">15</text>
<text x="390.3" y="121.2">16</text>
<text x="297.7" y="128.9">14</text>
<text x="390.3" y="126.7">17</text>
<text x="224.3" y="136.8">6</text>
<text x="390.3" y="132.3">18</text>
<text x="390.3" y="137.8">19</text>
<text x="424.7" y="134.7">22</text>
<text x="297.7" y="139.4">17</text>
<text x="390.3" y="143.4">20</text>
<text x="31.1" y="155.3">1</text>
<text x="297.7" y="150">26</text>
<text x="224.3" y="158">5</text>
<text x="297.7" y="160.6">25</text>
<text x="224.3" y="168.5">8</text>
<text x="298.3" y="181.8">9</text>
<text x="377.7" y="180.4">1</text>
<text x="417.4" y="180.4">5</text>
<text x="224.3" y="189.7">7</text>
<text x="377.7" y="191">3</text>
<text x="417.4" y="191">4</text>
<text x="31.1" y="200.3">1</text>
<text x="399" y="201.9">2</text>
<text x="223.6" y="205.6">30</text>
<text x="297.7" y="213.5">11</text>
<text x="223.6" y="226.7">28</text>
<text x="31.1" y="240">1</text>
<text x="223.6" y="237.3">29</text>
<text x="297.7" y="242.6">27</text>
<text x="223.6" y="247.9">31</text>
<text x="223.6" y="258.5">32</text>
<text x="246.9" y="270.7">13</text>
<text x="262.7" y="270.7">24</text>
<text x="278.6" y="270.7">10</text>
</g>
</svg>
